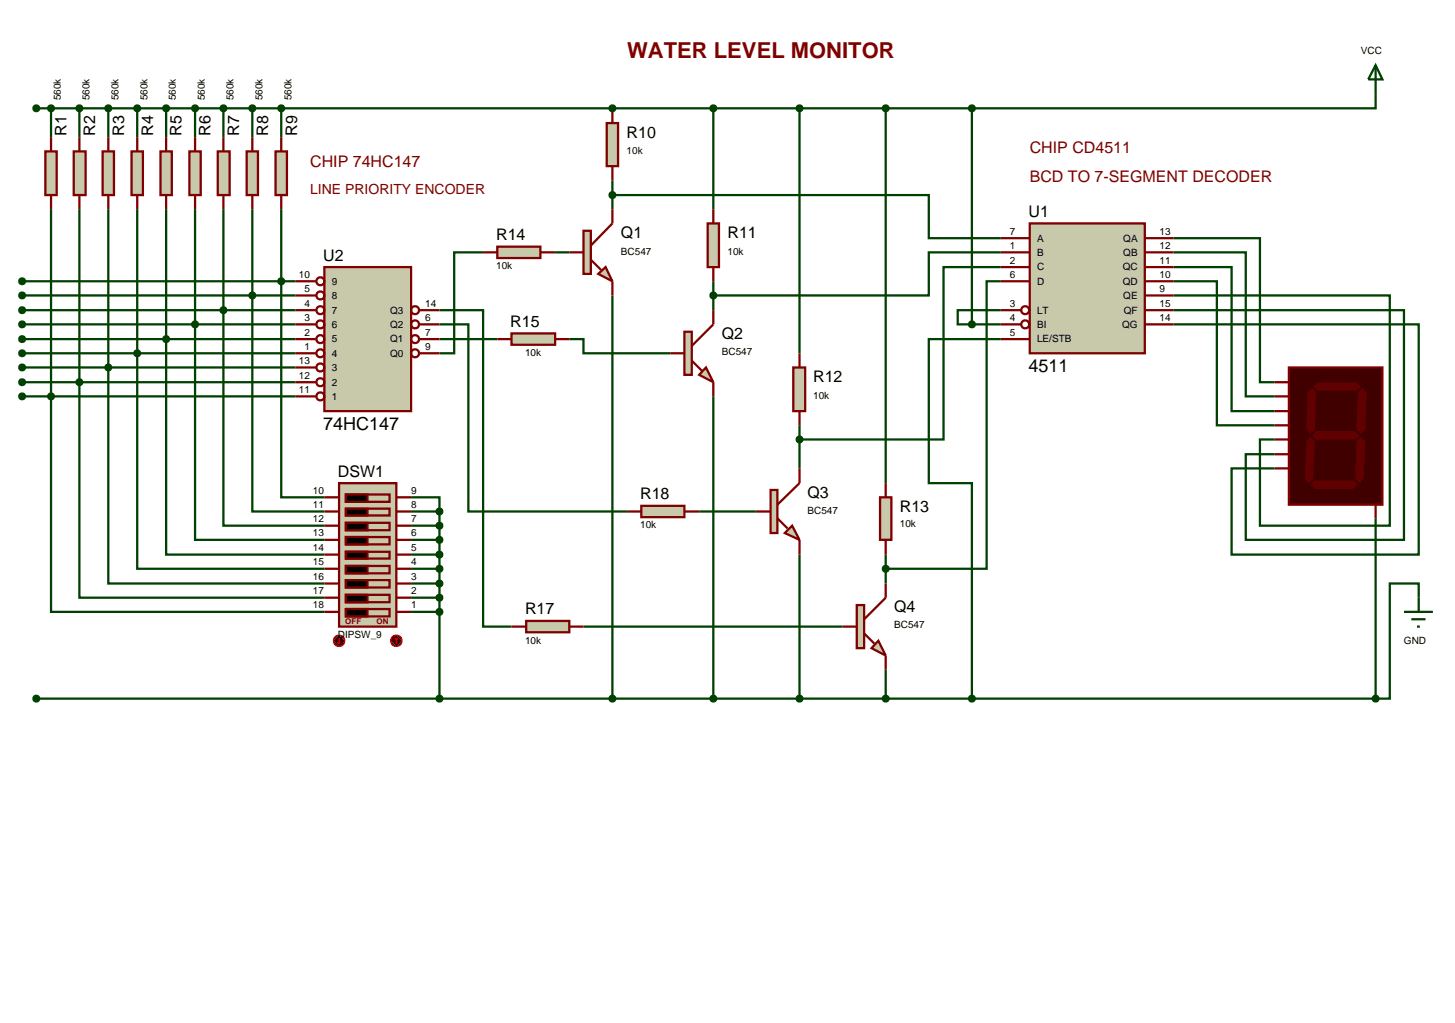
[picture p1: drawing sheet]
<svg xmlns="http://www.w3.org/2000/svg" width="257mm" height="180mm" viewBox="0 0 257 180" stroke-linecap="round" stroke-linejoin="round" font-family="sans-serif">
<g fill="none" stroke="#004000" stroke-width=".4">
<path d="M6.4 19.1h165M9 19.1v5.1M14 19.1v5.1M19.1 19.1v5.1M24.2 19.1v5.1M29.3 19.1v5.1M34.4 19.1v5.1M39.4 19.1v5.1M44.5 19.1v5.1M49.6 19.1v5.1M125.8 19.1v17.8M141 19.1v43.2"/>
<path d="M156.2 19.1v66.1M171.4 19.1v38.1M242.6 16.6v2.5h-71.2M9 36.9v71h48.2M14 36.9v68.5h43.2M19.1 36.9v66h38.1M24.2 36.9v63.4h33M29.3 36.9v60.9h27.9M34.4 36.9v58.3h22.8M39.4 36.9v55.8h17.8M44.5 36.9v53.3h12.7M49.6 36.9v50.8h7.6"/>
<path d="M108 34.4h55.8v7.6h12.7M108 31.8v5.1M3.9 59.8h48.2M3.9 57.2h48.2M3.9 54.7h48.2M3.9 52.1h48.2M3.9 49.6h48.2M77.5 54.7h7.7v55.8h5M77.5 57.2h5.1v33h28M77.5 59.8h10.2M85.2 44.5h-5.1v17.8h-2.6M97.9 44.5h2.5"/>
<path d="M100.4 59.8h2.5v2.5h15.3M108 52.1v71.1M125.8 49.6v5.1M171.4 57.2h5.1M176.5 44.5h-12.7v7.6h-38M176.5 47.1h-10.1v30.4h-25.4M176.5 49.6h-2.5v50.7h-17.8M176.5 59.8h-12.7v25.4h7.6v38M176.5 54.7h-7.6v2.5h2.5M207 42h15.2v25.4h2.6M207 44.5h12.7v25.4h5.1M207 47.1h10.2v25.4h7.6"/>
<path d="M207 49.6h7.6v25.4h10.2M207 52.1h38.1v40.6h-22.9v-15.2h2.6M207 54.7h40.6v40.5h-27.9v-15.1h5.1M207 57.2h43.2v40.6h-33v-15.2h7.6M3.9 69.9h48.2M3.9 67.4h48.2M3.9 64.8h48.2M3.9 62.3h48.2M125.8 69.9v53.3M141 75v7.6M72.5 87.7h5v2.5M72.5 90.2h5"/>
<path d="M72.5 92.7h5M72.5 95.2h5M72.5 97.8h5M77.5 90.2v33M123.3 90.2h10M141 97.8v25.4M156.2 97.8v5.1M242.6 91.4v31.8M72.5 100.3h5M72.5 102.9h5M72.5 105.4h5M72.5 107.9h5"/>
<path d="M102.9 110.5h45.7M156.2 118.1v5.1M250.2 105.4v-2.5h-5.1v20.3h-2.5M6.4 123.2h236.2"/>
</g>
<path d="M57.2 47.1h15.3v25.4h-15.3z" fill="#c8c8aa" stroke="#800000" stroke-width=".4"/>
<g fill="none" stroke="#800000" stroke-width=".4">
<path d="M52.1 59.8h3.6M52.1 57.2h3.6M52.1 54.7h3.6M52.1 52.1h3.6M52.1 49.6h3.6M74 59.8h3.5M74 57.2h3.5M74 54.7h3.5M52.1 69.9h3.6M52.1 67.4h3.6M52.1 64.8h3.6M52.1 62.3h3.6"/>
<path d="M74 62.3h3.5"/>
<circle cx="56.5" cy="52.1" r=".7"/>
<circle cx="56.5" cy="54.7" r=".7"/>
<circle cx="56.5" cy="49.6" r=".7"/>
<circle cx="56.5" cy="59.8" r=".7"/>
<circle cx="56.5" cy="57.2" r=".7"/>
<circle cx="73.2" cy="54.7" r=".7"/>
<circle cx="73.2" cy="59.8" r=".7"/>
<circle cx="73.2" cy="57.2" r=".7"/>
<circle cx="56.5" cy="64.8" r=".7"/>
<circle cx="56.5" cy="67.4" r=".7"/>
<circle cx="56.5" cy="62.3" r=".7"/>
<circle cx="56.5" cy="69.9" r=".7"/>
<circle cx="73.2" cy="62.3" r=".7"/>
</g>
<path d="M227.3 64.8h16.5v24.2h-16.5z" fill="#400000" stroke="#800000" stroke-width=".4"/>
<g fill="#600000">
<path d="M232.4 67.4h6.8l.8 .8-.8 .7h-6.8l-.8-.7z"/>
<path d="M240.3 68.4l.7 .8-.2 6.6-.8 .7-.8-.7 .3-6.6z"/>
<path d="M232.1 76h6.9l.8 .8-.8 .7h-6.9l-.7-.7z"/>
<path d="M230.6 69.2l.8-.8 .7 .8-.2 6.6-.8 .7-.7-.7z"/>
<path d="M239.2 77.8l.8-.8 .8 .8-.3 6.6-.7 .8-.8-.8z"/>
<path d="M231.1 85.4l.8-.7h6.8l.8 .7-.8 .8h-6.8z"/>
<path d="M231.1 77l.8 .8-.3 6.6-.7 .8-.8-.8 .3-6.6z"/>
</g>
<path d="M224.8 67.4h2.5M224.8 69.9h2.5M224.8 72.5h2.5M224.8 75h2.5M224.8 77.5h2.5M224.8 80.1h2.5M224.8 82.6h2.5M242.6 89v2.4" fill="none" stroke="#800000" stroke-width=".4"/>
<g fill="#c8c8aa" stroke="#800000" stroke-width=".4">
<path d="M105.5 48.3l1.3-1.2 1.2 2.5z"/>
<path d="M102.9 40.7h1.3v7.6h-1.3z"/>
</g>
<path d="M108 36.9v2.5l-3.8 3.9M100.4 44.5h2.5M104.2 45.8l1.8 1.8M108 49.6v2.5" fill="none" stroke="#800000" stroke-width=".4"/>
<g fill="#c8c8aa" stroke="#800000" stroke-width=".4">
<path d="M124.5 64.8l1.3 2.6-2.5-1.3z"/>
<path d="M120.7 58.5h1.3v7.6h-1.3z"/>
</g>
<path d="M125.8 54.7v2.5l-3.8 3.8M118.2 62.3h2.5M122 63.6l1.8 1.8M125.8 67.4v2.5" fill="none" stroke="#800000" stroke-width=".4"/>
<g fill="#c8c8aa" stroke="#800000" stroke-width=".4">
<path d="M139.7 92.7l1.3 2.5-2.6-1.2z"/>
<path d="M135.9 86.4h1.2v7.6h-1.2z"/>
</g>
<path d="M133.3 90.2h2.6M137.1 91.4l1.8 1.8M141 82.6v2.6l-3.9 3.8M141 95.2v2.6" fill="none" stroke="#800000" stroke-width=".4"/>
<g fill="#c8c8aa" stroke="#800000" stroke-width=".4">
<path d="M154.9 113l1.3 2.6-2.5-1.3z"/>
<path d="M151.1 106.7h1.3v7.6h-1.3z"/>
</g>
<path d="M148.6 110.5h2.5M152.4 111.7l1.8 1.8M156.2 102.9v2.5l-3.8 3.8M156.2 115.6v2.5" fill="none" stroke="#800000" stroke-width=".4"/>
<path d="M242.6 11.5l1.2 2.5h-2.5zM242.6 11.5v5.1M247.6 107.9h5.1M248.9 109.2h2.5M249.9 110.5h.5M250.2 105.4v2.5" fill="none" stroke="#004000" stroke-width=".4"/>
<path d="M6 18.8l.4-.2-.5 .5zM6.4 18.6l.4 .2 .1 .3zM6.4 19.6l.5-.5-.1 .3zM5.9 19.1l.5 .5-.3-.1z" fill="#004000" stroke="#004000" stroke-width=".4"/>
<path d="M6.4 18.6l.5 .5-.5 .5-.5-.5z" fill="#004000"/>
<path d="M3.5 51.8l.4-.2-.5 .5zM3.9 51.6l.3 .1 .2 .4zM3.9 52.6l.5-.5-.2 .4zM3.4 52.1l.5 .5-.4-.2z" fill="#004000" stroke="#004000" stroke-width=".4"/>
<path d="M3.4 52.1l.5-.5 .5 .5-.5 .5z" fill="#004000"/>
<path d="M3.5 54.4l.4-.2-.5 .5zM3.9 54.2l.3 .1 .2 .4zM3.9 55.2l.5-.5-.2 .4zM3.4 54.7l.5 .5-.4-.2z" fill="#004000" stroke="#004000" stroke-width=".4"/>
<path d="M3.4 54.7l.5-.5 .5 .5-.5 .5z" fill="#004000"/>
<path d="M3.6 59.4l.3-.1-.5 .5zM3.9 59.3l.3 .1 .2 .4zM3.9 60.3l.5-.5-.2 .4zM3.4 59.8l.5 .5-.4-.2z" fill="#004000" stroke="#004000" stroke-width=".4"/>
<path d="M3.9 59.3l.5 .5-.5 .5-.5-.5z" fill="#004000"/>
<path d="M3.5 62l.4-.2-.5 .5zM3.9 61.8l.3 .1 .2 .4zM4.4 62.3l-.2 .4-.3 .1zM3.4 62.3l.5 .5-.4-.2z" fill="#004000" stroke="#004000" stroke-width=".4"/>
<path d="M3.4 62.3l.5-.5 .5 .5-.5 .5z" fill="#004000"/>
<path d="M3.5 64.5l.4-.2-.5 .5zM3.9 64.3l.3 .1 .2 .4zM3.9 65.3l.5-.5-.2 .4zM3.4 64.8l.5 .5-.4-.2z" fill="#004000" stroke="#004000" stroke-width=".4"/>
<path d="M3.4 64.8l.5-.5 .5 .5-.5 .5z" fill="#004000"/>
<path d="M3.5 67.1l.4-.2-.5 .5zM3.9 66.9l.3 .1 .2 .4zM3.9 67.9l.5-.5-.2 .4zM3.4 67.4l.5 .5-.4-.2z" fill="#004000" stroke="#004000" stroke-width=".4"/>
<path d="M3.4 67.4l.5-.5 .5 .5-.5 .5z" fill="#004000"/>
<path d="M8.6 18.8l.4-.2-.5 .5zM9 18.6l.4 .2 .1 .3zM9 19.6l.5-.5-.1 .3zM8.5 19.1l.5 .5-.3-.1z" fill="#004000" stroke="#004000" stroke-width=".4"/>
<path d="M9 18.6l.5 .5-.5 .5-.5-.5z" fill="#004000"/>
<path d="M8.6 69.6l.4-.2-.5 .5zM9 69.4l.4 .2 .1 .3zM9 70.4l.5-.5-.1 .3zM8.5 69.9l.5 .5-.3-.1z" fill="#004000" stroke="#004000" stroke-width=".4"/>
<path d="M8.5 69.9l.5-.5 .5 .5-.5 .5z" fill="#004000"/>
<path d="M13.6 67.1l.4-.2-.5 .5zM14 66.9l.4 .2 .1 .3zM14 67.9l.5-.5-.1 .3zM13.5 67.4l.5 .5-.4-.2z" fill="#004000" stroke="#004000" stroke-width=".4"/>
<path d="M13.5 67.4l.5-.5 .5 .5-.5 .5z" fill="#004000"/>
<path d="M18.7 64.5l.4-.2-.5 .5zM19.1 64.3l.4 .2 .1 .3zM19.1 65.3l.5-.5-.1 .3zM18.6 64.8l.5 .5-.3-.1z" fill="#004000" stroke="#004000" stroke-width=".4"/>
<path d="M18.6 64.8l.5-.5 .5 .5-.5 .5z" fill="#004000"/>
<path d="M23.8 62l.4-.2-.5 .5zM24.2 61.8l.3 .1 .2 .4zM24.7 62.3l-.1 .3-.4 .2zM23.7 62.3l.5 .5-.4-.2z" fill="#004000" stroke="#004000" stroke-width=".4"/>
<path d="M23.7 62.3l.5-.5 .5 .5-.5 .5z" fill="#004000"/>
<path d="M29 59.4l.3-.1-.5 .5zM29.3 59.3l.3 .1 .2 .4zM29.3 60.3l.5-.5-.2 .4zM28.8 59.8l.5 .5-.4-.2z" fill="#004000" stroke="#004000" stroke-width=".4"/>
<path d="M29.3 59.3l.5 .5-.5 .5-.5-.5z" fill="#004000"/>
<path d="M34 56.9l.4-.2-.5 .5zM34.4 56.7l.4 .2 .1 .3zM34.4 57.7l.5-.5-.1 .3zM33.9 57.2l.5 .5-.3-.1z" fill="#004000" stroke="#004000" stroke-width=".4"/>
<path d="M33.9 57.2l.5-.5 .5 .5-.5 .5z" fill="#004000"/>
<path d="M39 54.4l.4-.2-.5 .5zM39.4 54.2l.4 .2 .1 .3zM39.4 55.2l.5-.5-.1 .3zM38.9 54.7l.5 .5-.4-.2z" fill="#004000" stroke="#004000" stroke-width=".4"/>
<path d="M38.9 54.7l.5-.5 .5 .5-.5 .5z" fill="#004000"/>
<path d="M44.1 51.8l.4-.2-.5 .5zM44.5 51.6l.4 .2 .1 .3zM44.5 52.6l.5-.5-.1 .3zM44 52.1l.5 .5-.3-.1z" fill="#004000" stroke="#004000" stroke-width=".4"/>
<path d="M44 52.1l.5-.5 .5 .5-.5 .5z" fill="#004000"/>
<path d="M44.1 18.8l.4-.2-.5 .5zM44.5 18.6l.4 .2 .1 .3zM44.5 19.6l.5-.5-.1 .3zM44 19.1l.5 .5-.3-.1z" fill="#004000" stroke="#004000" stroke-width=".4"/>
<path d="M44.5 18.6l.5 .5-.5 .5-.5-.5z" fill="#004000"/>
<path d="M49.2 49.3l.4-.2-.5 .5zM49.6 49.1l.3 .1 .2 .4zM50.1 49.6l-.1 .3-.4 .2zM49.1 49.6l.5 .5-.4-.2z" fill="#004000" stroke="#004000" stroke-width=".4"/>
<path d="M49.1 49.6l.5-.5 .5 .5-.5 .5z" fill="#004000"/>
<path d="M49.3 18.7l.3-.1-.5 .5zM49.6 18.6l.4 .2 .1 .3zM49.6 19.6l.5-.5-.2 .4zM49.1 19.1l.5 .5-.4-.2z" fill="#004000" stroke="#004000" stroke-width=".4"/>
<path d="M49.6 18.6l.5 .5-.5 .5-.5-.5z" fill="#004000"/>
<path d="M8 26.7h2v7.7h-2z" fill="#c8c8aa" stroke="#800000" stroke-width=".4"/>
<path d="M9 24.2v2.5M9 34.4v2.5" fill="none" stroke="#800000" stroke-width=".4"/>
<path d="M13 26.7h2.1v7.7h-2.1z" fill="#c8c8aa" stroke="#800000" stroke-width=".4"/>
<path d="M14 24.2v2.5M14 34.4v2.5" fill="none" stroke="#800000" stroke-width=".4"/>
<path d="M18.1 26.7h2v7.7h-2z" fill="#c8c8aa" stroke="#800000" stroke-width=".4"/>
<path d="M19.1 24.2v2.5M19.1 34.4v2.5" fill="none" stroke="#800000" stroke-width=".4"/>
<path d="M23.2 26.7h2v7.7h-2z" fill="#c8c8aa" stroke="#800000" stroke-width=".4"/>
<path d="M24.2 24.2v2.5M24.2 34.4v2.5" fill="none" stroke="#800000" stroke-width=".4"/>
<path d="M28.3 26.7h2v7.7h-2z" fill="#c8c8aa" stroke="#800000" stroke-width=".4"/>
<path d="M29.3 24.2v2.5M29.3 34.4v2.5" fill="none" stroke="#800000" stroke-width=".4"/>
<path d="M33.4 26.7h2v7.7h-2z" fill="#c8c8aa" stroke="#800000" stroke-width=".4"/>
<path d="M34.4 24.2v2.5M34.4 34.4v2.5" fill="none" stroke="#800000" stroke-width=".4"/>
<path d="M38.4 26.7h2.1v7.7h-2.1z" fill="#c8c8aa" stroke="#800000" stroke-width=".4"/>
<path d="M39.4 24.2v2.5M39.4 34.4v2.5" fill="none" stroke="#800000" stroke-width=".4"/>
<path d="M43.5 26.7h2v7.7h-2z" fill="#c8c8aa" stroke="#800000" stroke-width=".4"/>
<path d="M44.5 24.2v2.5M44.5 34.4v2.5" fill="none" stroke="#800000" stroke-width=".4"/>
<path d="M48.6 26.7h2v7.7h-2z" fill="#c8c8aa" stroke="#800000" stroke-width=".4"/>
<path d="M49.6 24.2v2.5M49.6 34.4v2.5" fill="none" stroke="#800000" stroke-width=".4"/>
<path d="M34 18.8l.4-.2-.5 .5zM34.4 18.6l.4 .2 .1 .3zM34.4 19.6l.5-.5-.1 .3zM33.9 19.1l.5 .5-.3-.1z" fill="#004000" stroke="#004000" stroke-width=".4"/>
<path d="M34.4 18.6l.5 .5-.5 .5-.5-.5z" fill="#004000"/>
<path d="M39.1 18.7l.3-.1-.5 .5zM39.4 18.6l.4 .2 .1 .3zM39.4 19.6l.5-.5-.1 .3zM38.9 19.1l.5 .5-.4-.2z" fill="#004000" stroke="#004000" stroke-width=".4"/>
<path d="M39.4 18.6l.5 .5-.5 .5-.5-.5z" fill="#004000"/>
<path d="M23.9 18.7l.3-.1-.5 .5zM24.2 18.6l.4 .2 .1 .3zM24.2 19.6l.5-.5-.2 .4zM23.7 19.1l.5 .5-.4-.2z" fill="#004000" stroke="#004000" stroke-width=".4"/>
<path d="M24.2 18.6l.5 .5-.5 .5-.5-.5z" fill="#004000"/>
<path d="M29 18.7l.3-.1-.5 .5zM29.3 18.6l.3 .1 .2 .4zM29.3 19.6l.5-.5-.2 .4zM28.8 19.1l.5 .5-.4-.2z" fill="#004000" stroke="#004000" stroke-width=".4"/>
<path d="M29.3 18.6l.5 .5-.5 .5-.5-.5z" fill="#004000"/>
<path d="M13.7 18.7l.3-.1-.5 .5zM14 18.6l.4 .2 .1 .3zM14 19.6l.5-.5-.1 .3zM13.5 19.1l.5 .5-.4-.2z" fill="#004000" stroke="#004000" stroke-width=".4"/>
<path d="M14 18.6l.5 .5-.5 .5-.5-.5z" fill="#004000"/>
<path d="M18.7 18.8l.4-.2-.5 .5zM19.1 18.6l.4 .2 .1 .3zM19.1 19.6l.5-.5-.1 .3zM18.6 19.1l.5 .5-.3-.1z" fill="#004000" stroke="#004000" stroke-width=".4"/>
<path d="M19.1 18.6l.5 .5-.5 .5-.5-.5z" fill="#004000"/>
<path d="M107 21.7h2v7.6h-2z" fill="#c8c8aa" stroke="#800000" stroke-width=".4"/>
<path d="M108 19.1v2.6M108 29.3v2.5" fill="none" stroke="#800000" stroke-width=".4"/>
<path d="M124.8 39.4h2v7.7h-2z" fill="#c8c8aa" stroke="#800000" stroke-width=".4"/>
<path d="M125.8 36.9v2.5M125.8 47.1v2.5" fill="none" stroke="#800000" stroke-width=".4"/>
<path d="M139.9 64.8h2.1v7.7h-2.1z" fill="#c8c8aa" stroke="#800000" stroke-width=".4"/>
<path d="M141 62.3v2.5M141 72.5v2.5" fill="none" stroke="#800000" stroke-width=".4"/>
<path d="M155.2 87.7h2v7.5h-2z" fill="#c8c8aa" stroke="#800000" stroke-width=".4"/>
<path d="M156.2 85.2v2.5M156.2 95.2v2.6" fill="none" stroke="#800000" stroke-width=".4"/>
<path d="M107.7 18.7l.3-.1-.5 .5zM108 18.6l.4 .2 .1 .3zM108 19.6l.5-.5-.1 .3zM107.5 19.1l.5 .5-.3-.1z" fill="#004000" stroke="#004000" stroke-width=".4"/>
<path d="M108 18.6l.5 .5-.5 .5-.5-.5z" fill="#004000"/>
<path d="M107.6 122.9l.4-.2-.5 .5zM108 122.7l.3 .1 .2 .4zM108.5 123.2l-.1 .3-.4 .2zM107.5 123.2l.5 .5-.3-.1z" fill="#004000" stroke="#004000" stroke-width=".4"/>
<path d="M107.5 123.2l.5-.5 .5 .5-.5 .5z" fill="#004000"/>
<path d="M125.5 122.8l.3-.1-.5 .5zM125.8 122.7l.3 .1 .2 .4zM126.3 123.2l-.2 .4-.3 .1zM125.3 123.2l.5 .5-.4-.2z" fill="#004000" stroke="#004000" stroke-width=".4"/>
<path d="M125.8 122.7l.5 .5-.5 .5-.5-.5z" fill="#004000"/>
<path d="M140.7 122.8l.3-.1-.5 .5zM141 122.7l.3 .1 .2 .4zM141.5 123.2l-.1 .3-.4 .2zM140.5 123.2l.5 .5-.4-.2z" fill="#004000" stroke="#004000" stroke-width=".4"/>
<path d="M141 122.7l.5 .5-.5 .5-.5-.5z" fill="#004000"/>
<path d="M155.8 122.9l.4-.2-.5 .5zM156.2 122.7l.3 .1 .2 .4zM156.7 123.2l-.1 .3-.4 .2zM155.7 123.2l.5 .5-.3-.1z" fill="#004000" stroke="#004000" stroke-width=".4"/>
<path d="M155.7 123.2l.5-.5 .5 .5-.5 .5z" fill="#004000"/>
<path d="M155.9 18.7l.3-.1-.5 .5zM156.2 18.6l.4 .2 .1 .3zM156.7 19.1l-.1 .3-.4 .2zM155.7 19.1l.5 .5-.3-.1z" fill="#004000" stroke="#004000" stroke-width=".4"/>
<path d="M155.7 19.1l.5-.5 .5 .5-.5 .5z" fill="#004000"/>
<path d="M140.7 18.7l.3-.1-.5 .5zM141 18.6l.4 .2 .1 .3zM141.5 19.1l-.1 .3-.4 .2zM140.5 19.1l.5 .5-.4-.2z" fill="#004000" stroke="#004000" stroke-width=".4"/>
<path d="M141 18.6l.5 .5-.5 .5-.5-.5z" fill="#004000"/>
<path d="M125.5 18.7l.3-.1-.5 .5zM125.8 18.6l.3 .1 .2 .4zM125.8 19.6l.5-.5-.2 .4zM125.3 19.1l.5 .5-.3-.1z" fill="#004000" stroke="#004000" stroke-width=".4"/>
<path d="M125.8 18.6l.5 .5-.5 .5-.5-.5z" fill="#004000"/>
<path d="M107.7 34l.3-.1-.5 .5zM108 33.9l.4 .2 .1 .3zM108.5 34.4l-.1 .3-.4 .2zM107.5 34.4l.5 .5-.3-.1z" fill="#004000" stroke="#004000" stroke-width=".4"/>
<path d="M107.5 34.4l.5-.5 .5 .5-.5 .5z" fill="#004000"/>
<path d="M125.5 51.7l.3-.1-.5 .5zM125.8 51.6l.3 .1 .2 .4zM125.8 52.6l.5-.5-.2 .4zM125.3 52.1l.5 .5-.4-.2z" fill="#004000" stroke="#004000" stroke-width=".4"/>
<path d="M125.8 51.6l.5 .5-.5 .5-.5-.5z" fill="#004000"/>
<path d="M140.6 77.2l.4-.2-.5 .5zM141 77l.4 .2 .1 .3zM141.5 77.5l-.1 .3-.4 .2zM140.5 77.5l.5 .5-.3-.1z" fill="#004000" stroke="#004000" stroke-width=".4"/>
<path d="M140.5 77.5l.5-.5 .5 .5-.5 .5z" fill="#004000"/>
<path d="M155.8 100l.4-.2-.5 .5zM156.2 99.8l.4 .2 .1 .3zM156.7 100.3l-.2 .4-.3 .1zM155.7 100.3l.5 .5-.3-.1z" fill="#004000" stroke="#004000" stroke-width=".4"/>
<path d="M155.7 100.3l.5-.5 .5 .5-.5 .5z" fill="#004000"/>
<path d="M87.7 43.5h7.6v2h-7.6z" fill="#c8c8aa" stroke="#800000" stroke-width=".4"/>
<path d="M85.2 44.5h2.5M95.3 44.5h2.6" fill="none" stroke="#800000" stroke-width=".4"/>
<path d="M90.2 58.8h7.7v2h-7.7z" fill="#c8c8aa" stroke="#800000" stroke-width=".4"/>
<path d="M87.7 59.8h2.5M97.9 59.8h2.5" fill="none" stroke="#800000" stroke-width=".4"/>
<path d="M92.8 109.5h7.6v2h-7.6z" fill="#c8c8aa" stroke="#800000" stroke-width=".4"/>
<path d="M90.2 110.5h2.6M100.4 110.5h2.5" fill="none" stroke="#800000" stroke-width=".4"/>
<path d="M113.1 89.2h7.6v2h-7.6z" fill="#c8c8aa" stroke="#800000" stroke-width=".4"/>
<path d="M110.6 90.2h2.5M120.7 90.2h2.6" fill="none" stroke="#800000" stroke-width=".4"/>
<path d="M242.3 122.8l.3-.1-.5 .5zM242.6 122.7l.4 .2 .1 .3zM243.1 123.2l-.1 .3-.4 .2zM242.1 123.2l.5 .5-.4-.2z" fill="#004000" stroke="#004000" stroke-width=".4"/>
<path d="M242.6 122.7l.5 .5-.5 .5-.5-.5z" fill="#004000"/>
<path d="M171.1 18.7l.3-.1-.5 .5zM171.4 18.6l.3 .1 .2 .4zM171.4 19.6l.5-.5-.2 .4zM170.9 19.1l.5 .5-.4-.2z" fill="#004000" stroke="#004000" stroke-width=".4"/>
<path d="M171.4 18.6l.5 .5-.5 .5-.5-.5z" fill="#004000"/>
<path d="M171.1 122.8l.3-.1-.5 .5zM171.4 122.7l.3 .1 .2 .4zM171.4 123.7l.5-.5-.2 .4zM170.9 123.2l.5 .5-.4-.2z" fill="#004000" stroke="#004000" stroke-width=".4"/>
<path d="M171.4 122.7l.5 .5-.5 .5-.5-.5z" fill="#004000"/>
<path d="M3.6 56.8l.3-.1-.5 .5zM3.9 56.7l.3 .1 .2 .4zM3.9 57.7l.5-.5-.2 .4zM3.4 57.2l.5 .5-.4-.2z" fill="#004000" stroke="#004000" stroke-width=".4"/>
<path d="M3.9 56.7l.5 .5-.5 .5-.5-.5z" fill="#004000"/>
<path d="M181.6 39.4h20.3v22.9h-20.3z" fill="#c8c8aa" stroke="#800000" stroke-width=".4"/>
<g fill="none" stroke="#800000" stroke-width=".4">
<path d="M176.5 42h5.1M176.5 44.5h5.1M176.5 47.1h5.1M176.5 49.6h5.1M176.5 54.7h3.6M176.5 57.2h3.6M176.5 59.8h5.1M201.9 42h5.1M201.9 44.5h5.1M201.9 47.1h5.1M201.9 49.6h5.1M201.9 54.7h5.1"/>
<path d="M201.9 57.2h5.1M201.9 52.1h5.1"/>
<circle cx="180.8" cy="54.7" r=".7"/>
<circle cx="180.8" cy="57.2" r=".7"/>
</g>
<path d="M171.1 56.8l.3-.1-.5 .5zM171.4 56.7l.3 .1 .2 .4zM171.4 57.7l.5-.5-.2 .4zM170.9 57.2l.5 .5-.4-.2z" fill="#004000" stroke="#004000" stroke-width=".4"/>
<path d="M171.4 56.7l.5 .5-.5 .5-.5-.5z" fill="#004000"/>
<path d="M3.5 49.3l.4-.2-.5 .5zM3.9 49.1l.3 .1 .2 .4zM4.4 49.6l-.2 .4-.3 .1zM3.4 49.6l.5 .5-.4-.2z" fill="#004000" stroke="#004000" stroke-width=".4"/>
<path d="M3.4 49.6l.5-.5 .5 .5-.5 .5z" fill="#004000"/>
<path d="M59.8 85.2h10.1v25.3h-10.1z" fill="#c8c8aa" stroke="#800000" stroke-width=".4"/>
<g fill="none" stroke="#800000" stroke-width=".4">
<path d="M57.2 97.8h2.6M57.2 95.2h2.6M57.2 92.7h2.6M57.2 90.2h2.6M57.2 87.7h2.6M61 99.8h7.7v1.3h-7.7zM61 97.3h7.7v1.2h-7.7zM61 94.7h7.7v1.3h-7.7zM61 92.2h7.7v1.3h-7.7zM61 89.7h7.7v1.2h-7.7zM61 87.2h7.7v1.3h-7.7zM69.9 97.8h2.6"/>
<path d="M69.9 95.2h2.6M69.9 92.7h2.6M69.9 90.2h2.6M69.9 87.7h2.6M57.2 107.9h2.6M57.2 105.4h2.6M57.2 102.9h2.6M57.2 100.3h2.6M61 107.4h7.7v1.3h-7.7zM61 104.9h7.7v1.3h-7.7zM61 102.3h7.7v1.3h-7.7zM69.9 107.9h2.6"/>
<path d="M69.9 105.4h2.6M69.9 102.9h2.6M69.9 100.3h2.6"/>
</g>
<path d="M61 97.3h3.8v1.2h-3.8zM61 94.7h3.8v1.3h-3.8zM61 92.2h3.8v1.3h-3.8zM61 89.7h3.8v1.2h-3.8zM61 87.2h3.8v1.3h-3.8zM61 107.4h3.8v1.3h-3.8zM61 104.9h3.8v1.3h-3.8zM61 102.3h3.8v1.3h-3.8zM61 99.8h3.8v1.3h-3.8z" fill="#000" stroke="#800000" stroke-width=".4"/>
<path d="M59.1 112.3l.7-.3-1 1zM59.8 112a.94 .94 0 0 1 1 1zM60.8 113a.94 .94 0 0 1-1 1zM58.8 113l1 1a.94 .94 0 0 1-1-1z" fill="#400000" stroke="#f00" stroke-width=".2"/>
<path d="M59.8 112l1 1-1 1-1-1z" fill="#400000"/>
<path d="M59.5 113.3l.3 .2M59.8 112.5v1M60 113.3l-.2 .2" fill="none" stroke="#f00" stroke-width=".2"/>
<path d="M69.2 112.3l.7-.3-1 1zM69.9 112a.94 .94 0 0 1 1 1zM70.9 113a.94 .94 0 0 1-1 1zM68.9 113l1 1a.94 .94 0 0 1-1-1z" fill="#400000" stroke="#f00" stroke-width=".2"/>
<path d="M69.9 112l1 1-1 1-1-1z" fill="#400000"/>
<path d="M69.9 112.5l-.2 .3M69.9 112.5l.3 .3M69.9 112.5v1" fill="none" stroke="#f00" stroke-width=".2"/>
<path d="M77.1 89.9l.4-.2-.5 .5zM77.5 89.7l.4 .2 .1 .3zM77.5 90.7l.5-.5-.2 .4zM77 90.2l.5 .5-.3-.1z" fill="#004000" stroke="#004000" stroke-width=".4"/>
<path d="M77 90.2l.5-.5 .5 .5-.5 .5z" fill="#004000"/>
<path d="M77.2 92.3l.3-.1-.5 .5zM77.5 92.2l.4 .2 .1 .3zM78 92.7l-.1 .3-.4 .2zM77 92.7l.5 .5-.4-.2z" fill="#004000" stroke="#004000" stroke-width=".4"/>
<path d="M77.5 92.2l.5 .5-.5 .5-.5-.5z" fill="#004000"/>
<path d="M77.2 94.8l.3-.1-.5 .5zM77.5 94.7l.4 .2 .1 .3zM78 95.2l-.1 .3-.4 .2zM77 95.2l.5 .5-.4-.2z" fill="#004000" stroke="#004000" stroke-width=".4"/>
<path d="M77.5 94.7l.5 .5-.5 .5-.5-.5z" fill="#004000"/>
<path d="M77.2 97.4l.3-.1-.5 .5zM77.5 97.3l.4 .2 .1 .3zM78 97.8l-.1 .3-.4 .2zM77 97.8l.5 .5-.4-.2z" fill="#004000" stroke="#004000" stroke-width=".4"/>
<path d="M77.5 97.3l.5 .5-.5 .5-.5-.5z" fill="#004000"/>
<path d="M77.1 100l.4-.2-.5 .5zM77.5 99.8l.4 .2 .1 .3zM77.5 100.8l.5-.5-.2 .4zM77 100.3l.5 .5-.4-.2z" fill="#004000" stroke="#004000" stroke-width=".4"/>
<path d="M77.5 99.8l.5 .5-.5 .5-.5-.5z" fill="#004000"/>
<path d="M77.2 102.5l.3-.1-.5 .5zM77.5 102.4l.3 .1 .2 .4zM77.5 103.4l.5-.5-.2 .4zM77 102.9l.5 .5-.3-.1z" fill="#004000" stroke="#004000" stroke-width=".4"/>
<path d="M77.5 102.4l.5 .5-.5 .5-.5-.5z" fill="#004000"/>
<path d="M77.2 105l.3-.1-.5 .5zM77.5 104.9l.4 .2 .1 .3zM78 105.4l-.1 .3-.4 .2zM77 105.4l.5 .5-.4-.2z" fill="#004000" stroke="#004000" stroke-width=".4"/>
<path d="M77.5 104.9l.5 .5-.5 .5-.5-.5z" fill="#004000"/>
<path d="M77.2 107.5l.3-.1-.5 .5zM77.5 107.4l.4 .2 .1 .3zM78 107.9l-.1 .3-.4 .2zM77 107.9l.5 .5-.4-.2z" fill="#004000" stroke="#004000" stroke-width=".4"/>
<path d="M77.5 107.4l.5 .5-.5 .5-.5-.5z" fill="#004000"/>
<path d="M77.2 122.8l.3-.1-.5 .5zM77.5 122.7l.3 .1 .2 .4zM78 123.2l-.1 .3-.4 .2zM77 123.2l.5 .5-.4-.2z" fill="#004000" stroke="#004000" stroke-width=".4"/>
<path d="M77.5 122.7l.5 .5-.5 .5-.5-.5z" fill="#004000"/>
<path d="M6 122.9l.4-.2-.5 .5zM6.4 122.7l.4 .2 .1 .3zM6.9 123.2l-.1 .3-.4 .2zM5.9 123.2l.5 .5-.3-.1z" fill="#004000" stroke="#004000" stroke-width=".4"/>
<path d="M5.9 123.2l.5-.5 .5 .5-.5 .5z" fill="#004000"/>
<path d="M3.6 69.5l.3-.1-.5 .5zM3.9 69.4l.3 .1 .2 .4zM3.9 70.4l.5-.5-.2 .4zM3.4 69.9l.5 .5-.4-.2z" fill="#004000" stroke="#004000" stroke-width=".4"/>
<path d="M3.9 69.4l.5 .5-.5 .5-.5-.5z" fill="#004000"/>
<text font-size="3.9" fill="#800000" x="110.6" y="10.2">WATER LEVEL MONITOR</text>
<g font-size="3.2">
<text x="181.4" y="65.7">4511</text>
<text x="57" y="75.9">74HC147</text>
</g>
<g font-size="2.8">
<text x="11.7" y="24" transform="rotate(-90 11.7 24)">R1</text>
<text x="16.8" y="24" transform="rotate(-90 16.8 24)">R2</text>
<text x="21.9" y="24" transform="rotate(-90 21.9 24)">R3</text>
<text x="27" y="24" transform="rotate(-90 27 24)">R4</text>
<text x="32" y="24" transform="rotate(-90 32 24)">R5</text>
<text x="37.1" y="24" transform="rotate(-90 37.1 24)">R6</text>
<text x="42.2" y="24" transform="rotate(-90 42.2 24)">R7</text>
<text x="47.3" y="24" transform="rotate(-90 47.3 24)">R8</text>
<text x="52.4" y="24" transform="rotate(-90 52.4 24)">R9</text>
<text x="110.5" y="24.3">R10</text>
<text x="109.5" y="42">Q1</text>
<text x="128.3" y="42">R11</text>
<text x="181.4" y="38.3">U1</text>
<text x="57" y="46">U2</text>
<text x="87.5" y="42.4">R14</text>
<text x="90" y="57.7">R15</text>
<text x="127.3" y="59.8">Q2</text>
<text x="143.4" y="67.4">R12</text>
<text x="59.6" y="84.1">DSW1</text>
<text x="112.9" y="88.1">R18</text>
<text x="142.4" y="87.8">Q3</text>
<text x="158.7" y="90.3">R13</text>
<text x="157.7" y="108">Q4</text>
<text x="92.6" y="108.4">R17</text>
</g>
<g font-size="2.8" fill="#800000">
<text x="54.7" y="29.5">CHIP 74HC147</text>
<text x="181.6" y="27">CHIP CD4511</text>
<text x="181.6" y="32.1">BCD TO 7-SEGMENT DECODER</text>
</g>
<text font-size="2.5" fill="#800000" x="54.7" y="34.2">LINE PRIORITY ENCODER</text>
<g font-size="1.8">
<text x="240" y="9.6">VCC</text>
<text x="10.7" y="17.7" transform="rotate(-90 10.7 17.7)">560k</text>
<text x="15.8" y="17.7" transform="rotate(-90 15.8 17.7)">560k</text>
<text x="20.9" y="17.7" transform="rotate(-90 20.9 17.7)">560k</text>
<text x="26" y="17.7" transform="rotate(-90 26 17.7)">560k</text>
<text x="31" y="17.7" transform="rotate(-90 31 17.7)">560k</text>
<text x="36.1" y="17.7" transform="rotate(-90 36.1 17.7)">560k</text>
<text x="41.2" y="17.7" transform="rotate(-90 41.2 17.7)">560k</text>
<text x="46.3" y="17.7" transform="rotate(-90 46.3 17.7)">560k</text>
<text x="51.4" y="17.7" transform="rotate(-90 51.4 17.7)">560k</text>
<text x="110.5" y="27.1">10k</text>
<text x="178.1" y="41.4">7</text>
<text x="204.5" y="41.4">13</text>
<text x="87.5" y="47.5">10k</text>
<text x="109.5" y="44.9">BC547</text>
<text x="128.3" y="44.9">10k</text>
<text x="178.1" y="43.9">1</text>
<text x="178.1" y="46.5">2</text>
<text x="182.9" y="42.6">A</text>
<text x="182.9" y="45.1">B</text>
<text x="182.9" y="47.7">C</text>
<text x="198" y="47.7">QC</text>
<text x="198.1" y="42.6">QA</text>
<text x="198.1" y="45.1">QB</text>
<text x="204.5" y="43.9">12</text>
<text x="204.5" y="46.5">11</text>
<text x="52.7" y="49">10</text>
<text x="53.7" y="51.5">5</text>
<text x="58.5" y="52.7">8</text>
<text x="58.5" y="50.2">9</text>
<text x="178.1" y="49">6</text>
<text x="182.9" y="50.2">D</text>
<text x="198" y="50.2">QD</text>
<text x="198.1" y="52.7">QE</text>
<text x="204.5" y="49">10</text>
<text x="204.5" y="51.5">9</text>
<text x="53.7" y="59.2">2</text>
<text x="53.7" y="56.6">3</text>
<text x="53.7" y="54.1">4</text>
<text x="58.5" y="57.8">6</text>
<text x="58.5" y="55.3">7</text>
<text x="68.8" y="57.8">Q2</text>
<text x="68.8" y="55.3">Q3</text>
<text x="75" y="59.2">7</text>
<text x="75" y="56.6">6</text>
<text x="75" y="54.1">14</text>
<text x="178.1" y="54.1">3</text>
<text x="178.1" y="56.6">4</text>
<text x="178.1" y="59.2">5</text>
<text x="182.9" y="55.3">LT</text>
<text x="182.9" y="57.8">BI</text>
<text x="197.9" y="57.8">QG</text>
<text x="198.2" y="55.3">QF</text>
<text x="204.5" y="54.1">15</text>
<text x="204.5" y="56.6">14</text>
<text x="52.7" y="64.2">13</text>
<text x="53.7" y="61.7">1</text>
<text x="58.5" y="65.4">3</text>
<text x="58.5" y="62.9">4</text>
<text x="58.5" y="60.4">5</text>
<text x="68.8" y="62.9">Q0</text>
<text x="68.8" y="60.4">Q1</text>
<text x="75" y="61.7">9</text>
<text x="92.6" y="62.8">10k</text>
<text x="127.3" y="62.6">BC547</text>
<text x="182.9" y="60.4">LE/STB</text>
<text x="52.7" y="69.3">11</text>
<text x="52.7" y="66.8">12</text>
<text x="58.5" y="70.5">1</text>
<text x="58.5" y="68">2</text>
<text x="143.4" y="70.3">10k</text>
<text x="55.2" y="89.6">11</text>
<text x="55.2" y="87.1">10</text>
<text x="72.5" y="89.6">8</text>
<text x="72.5" y="87.1">9</text>
<text x="55.2" y="94.6">13</text>
<text x="55.2" y="92.1">12</text>
<text x="72.5" y="94.6">6</text>
<text x="72.5" y="92.1">7</text>
<text x="112.9" y="93.2">10k</text>
<text x="142.4" y="90.6">BC547</text>
<text x="158.7" y="93">10k</text>
<text x="55.2" y="99.7">15</text>
<text x="55.2" y="97.2">14</text>
<text x="72.5" y="99.7">4</text>
<text x="72.5" y="97.2">5</text>
<text x="55.2" y="107.3">18</text>
<text x="55.2" y="104.8">17</text>
<text x="55.2" y="102.3">16</text>
<text x="72.5" y="107.3">1</text>
<text x="72.5" y="104.8">2</text>
<text x="72.5" y="102.3">3</text>
<text x="59.6" y="112.5">DIPSW_9</text>
<text x="92.6" y="113.5">10k</text>
<text x="157.7" y="110.8">BC547</text>
<text x="247.6" y="113.6">GND</text>
</g>
<g font-size="1.4" fill="#800000">
<text x="60.9" y="110.1">OFF</text>
<text x="66.4" y="110.1">ON</text>
</g>
</svg>
